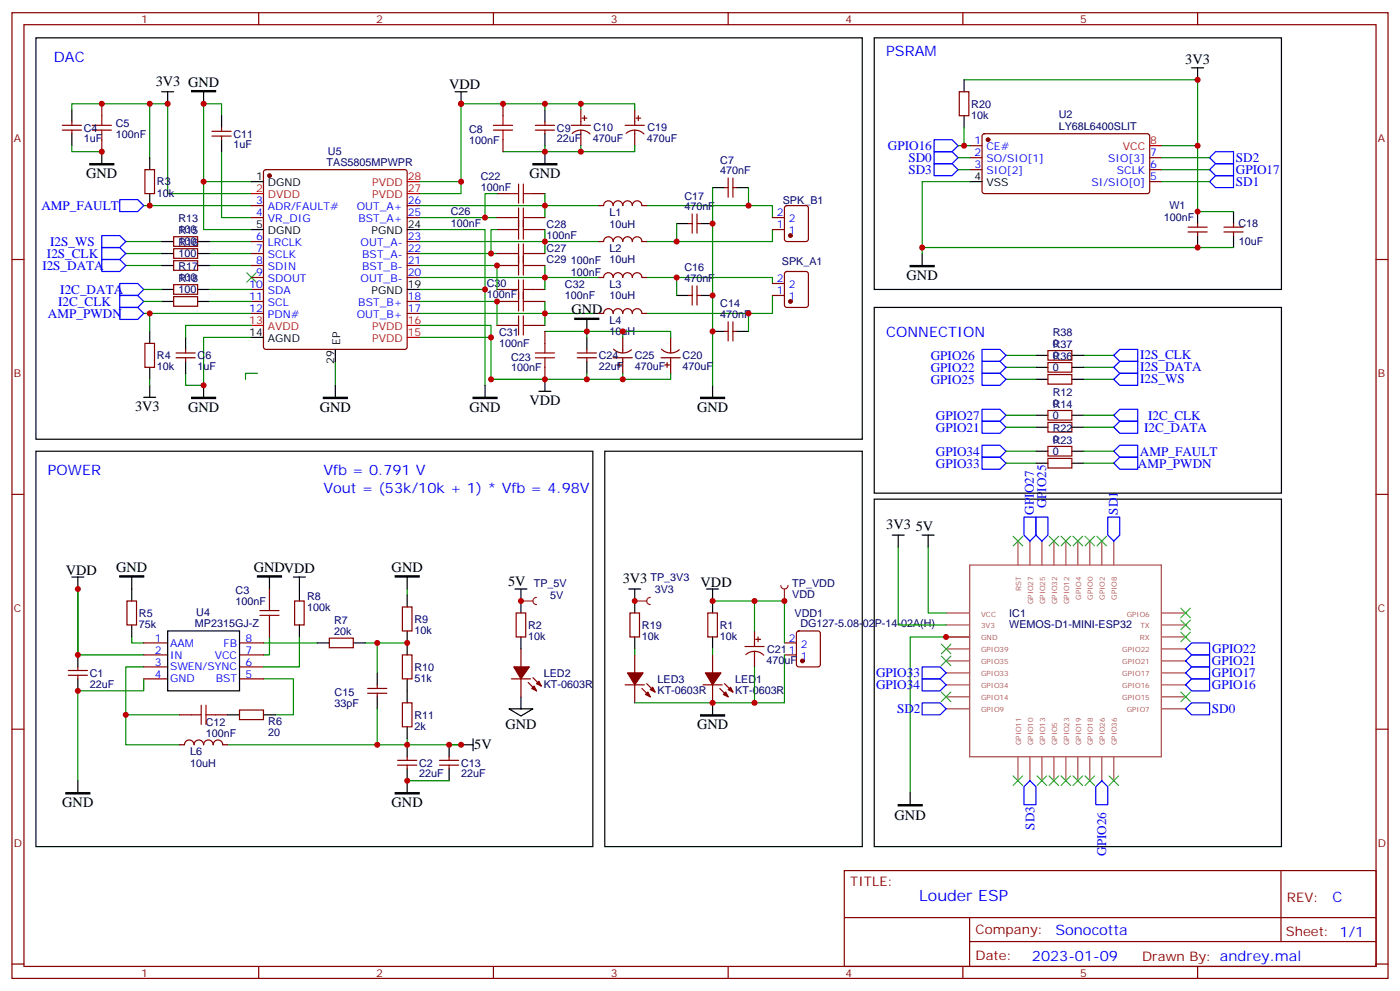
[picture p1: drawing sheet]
<svg xmlns="http://www.w3.org/2000/svg" width="412mm" height="292mm" viewBox="0 0 412 292" stroke-linecap="round" stroke-linejoin="round" font-family="sans-serif">
<g fill="none" stroke="#870000" stroke-width=".35">
<path d="M3.5 3.7h405.4v284.4h-405.4zM7.1 7.3h398.2v277.3h-398.2zM76.2 3.7v3.6M145.3 3.7v3.6M214.5 3.7v3.6M283.6 3.7v3.6M352.8 3.7v3.6M18.3 36.9h5.7M18.3 38.3h5.7M21.2 35.8v1.1M21.2 38.3v1.1M30 30.6v3.5"/>
<path d="M62.4 38.7h5.7M65.3 37.6v1.1M148.2 30.6v3.5M157.7 36.9h5.6M157.7 38.3h5.6M160.5 35.8v1.1M160.5 38.3v1.1M168.3 36.9h5.6M168.6 39.3a3.8 3.8 0 0 1 5.2 .1M171.1 32.3v4.6M171.1 38.3v4.6M171.4 34.8h1.5"/>
<path d="M172.2 34.1v1.4M30 41.1v3.6M42.7 50h2.8v7h-2.8zM62.4 40.1h5.7M65.3 40.1v1M77.8 50.2l.5-.2h40.9l.5 .2 .2 .5v51.5l-.2 .5-.5 .2h-40.9l-.5-.3-.2-.4v-51.5zM148.2 41.1v3.6M213.4 55.2h1.1M214.5 52.4v5.7M215.9 52.4v5.7M215.9 55.2h1.1M3.5 76.4h3.6"/>
<path d="M51.2 69.7h7v2.8h-7zM51.2 73.2h7v2.9h-7zM51.2 76.8h7v2.8h-7zM74.1 60.5h3.5M74.1 64.1h3.5M74.1 71.1h3.5M74.1 74.6h3.5M74.1 78.2h3.5M119.9 60.5h3.6M119.9 64.1h3.6M119.9 71.1h3.6M119.9 74.6h3.6"/>
<path d="M119.9 78.2h3.6M176.4 60.5h1.4a1.41 1.41 0 0 1 1.4-1.4 1.41 1.41 0 0 1 1.4 1.4 1.41 1.41 0 0 1 1.4-1.4 1.41 1.41 0 0 1 1.4 1.4 1.41 1.41 0 0 1 1.5-1.4 1.41 1.41 0 0 1 1.4 1.4 1.41 1.41 0 0 1 1.4-1.4 1.41 1.41 0 0 1 1.4 1.4h1.4M176.4 71.1h1.4a1.41 1.41 0 0 1 1.4-1.4 1.41 1.41 0 0 1 1.4 1.4 1.41 1.41 0 0 1 1.4-1.4 1.41 1.41 0 0 1 1.4 1.4 1.41 1.41 0 0 1 1.5-1.4 1.41 1.41 0 0 1 1.4 1.4 1.41 1.41 0 0 1 1.4-1.4 1.41 1.41 0 0 1 1.4 1.4h1.4M202.8 65.8h1.1M203.9 63v5.7M205.3 63v5.7M205.3 65.8h1.1M227.5 64.1h3.6M227.5 67.6h3.6M231.3 60.7l.5-.2h5.6l.7 .5v9.4l-.4 .7h-5.9l-.7-.4v-9.5zM405.3 76.4h3.6M51.2 83.8h7v2.8h-7z"/>
<path d="M51.2 87.3h7v2.9h-7zM74.1 81.7h3.5M74.1 85.2h3.5M74.1 88.8h3.5M74.1 92.3h3.5M119.9 81.7h3.6M119.9 88.8h3.6M119.9 92.3h3.6M160.5 97.6v3.5M176.4 81.7h1.4a1.41 1.41 0 0 1 1.4-1.4 1.41 1.41 0 0 1 1.4 1.4M176.4 92.3h1.4a1.41 1.41 0 0 1 1.4-1.4 1.41 1.41 0 0 1 1.4 1.4 1.41 1.41 0 0 1 1.4-1.4 1.41 1.41 0 0 1 1.4 1.4 1.41 1.41 0 0 1 1.5-1.4 1.41 1.41 0 0 1 1.4 1.4 1.41 1.41 0 0 1 1.4-1.4 1.41 1.41 0 0 1 1.4 1.4h1.4M180.6 81.7a1.41 1.41 0 0 1 1.4-1.4 1.41 1.41 0 0 1 1.4 1.4"/>
<path d="M183.4 81.7a1.41 1.41 0 0 1 1.5-1.4 1.41 1.41 0 0 1 1.4 1.4M183.4 99.3v4.6M186.3 81.7a1.41 1.41 0 0 1 1.4-1.4 1.41 1.41 0 0 1 1.4 1.4M189.1 81.7h1.4M202.8 87h1.1M203.9 84.2v5.6M205.3 87h1.1M205.3 84.2v5.6M213.4 97.6h1.1M214.5 94.8v5.6M215.9 94.8v5.6M215.9 97.6h1.1"/>
<path d="M227.5 87h3.6M227.5 83.5h3.6M231.3 80.1l.5-.2h5.6l.7 .5v9.4l-.4 .7h-5.9l-.7-.4v-9.5zM42.7 101.1h2.8v7.1h-2.8zM51.9 105.3h5.6M51.9 103.9h5.6M54.7 102.9v1M54.7 105.3v1.1M160.5 108.2v3.5M170 105.3h5.7M170 103.9h5.7M172.9 102.9v1"/>
<path d="M172.9 105.3v1.1M180.6 105.3h5.7M180.7 102.8a3.8 3.8 0 0 0 5.3 .2M181.7 107.5h1.4M182.4 106.8v1.4M183.4 105.3v4.6M308.7 110.3h7v2.8h-7zM308.7 106.8h7v2.8h-7zM308.7 103.2h7v2.8h-7zM308.7 120.9h7v2.8h-7zM308.7 124.4h7v2.8h-7zM308.7 131.4h7v2.9h-7z"/>
<path d="M308.7 135h7v2.8h-7zM3.5 145.6h3.6M405.3 145.6h3.6M37.4 177h2.8v7h-2.8zM79.4 173.4v3.6M86.8 177h2.8v7h-2.8zM118.5 178.7h2.9v7.1h-2.9zM20.1 198.8h5.7M20.1 197.4h5.7M22.9 196.4v1M22.9 198.8v1.1M42.3 192.8h7.1"/>
<path d="M42.3 189.3h7.1M42.3 196.4h7.1M42.3 199.9h7.1M70.6 192.8h7M70.6 189.3h7M70.6 196.4h7M70.6 199.9h7M79.4 184v3.5M97 187.9h7.1v2.8h-7.1zM118.5 192.8h2.9v7.1h-2.9zM150.6 199.9h5.7M152 180.5h2.9v7h-2.9z"/>
<path d="M153.5 191.1v5.3M153.5 199.9v5.3M157 199.5l2.5 2.5M185.6 180.5h2.8v7h-2.8zM187 192.8v5.3M208.5 180.5h2.8v7h-2.8zM209.9 192.8v5.3M231.1 192.8h3.5M231.1 189.3h3.5M234.8 186l.5-.2h5.6l.7 .4 .1 9.5-.5 .6-5.9 .1-.6-.5-.1-9.4zM3.5 214.7h3.6M52.9 219.3h1.4a1.41 1.41 0 0 1 1.4-1.4 1.41 1.41 0 0 1 1.4 1.4 1.41 1.41 0 0 1 1.5-1.4 1.41 1.41 0 0 1 1.4 1.4 1.41 1.41 0 0 1 1.4-1.4 1.41 1.41 0 0 1 1.4 1.4 1.41 1.41 0 0 1 1.4-1.4 1.41 1.41 0 0 1 1.4 1.4h1.4"/>
<path d="M52.9 210.5h3.5M63.5 210.5h3.5M70.6 209.1h7v2.8h-7zM108.3 204.1h5.6M108.3 202.7h5.6M111.1 201.6v1.1M111.1 204.1v1.1M118.5 206.9h2.9v7.1h-2.9zM155.6 200.9l2.4 2.5M184.1 201.6h5.7M187 201.6v5.3M189.1 202.7l2.5 2.5"/>
<path d="M190.5 201.3l2.5 2.5M207.1 201.6h5.6M209.9 201.6v5.3M212 202.7l2.5 2.5M213.4 201.3l2.5 2.5M405.3 214.7h3.6M117.1 225.3h5.7M117.1 223.9h5.7M119.9 222.8v1.1M119.9 225.3v1M129.5 225.3h5.6M129.5 223.9h5.6"/>
<path d="M132.3 222.8v1.1M132.3 225.3v1M248.7 256.3h156.6v28.3h-156.6zM377.3 256.4v20.8M248.7 270.2h156.5M285.6 277.2h119.6M285.6 270.2v14.1M3.5 283.8h3.6M76.2 284.6v3.5M145.3 284.6v3.5M214.5 284.6v3.5M283.6 284.6v3.5"/>
<path d="M352.8 284.6v3.5M405.3 283.8h3.6"/>
</g>
<g fill="none" stroke="#a64a4a" stroke-width=".35">
<path d="M299.9 159.3v7M303.4 159.3v7M306.9 159.3v7M310.4 159.3v7M314 159.3v7M317.5 159.3v7M321 159.3v7M324.6 159.3v7M328.1 159.3v7M285.6 166.4h56.5v56.4h-56.5zM278.7 180.5h6.9M278.7 184h6.9"/>
<path d="M278.7 187.5h6.9M278.7 191.1h6.9M278.7 194.6h6.9M278.7 198.1h6.9M342.3 180.5h6.9M342.3 184h6.9M342.3 187.5h6.9M342.3 191.1h6.9M342.3 194.6h6.9M342.3 198.1h6.9M278.7 201.6h6.9M278.7 205.2h6.9"/>
<path d="M278.7 208.7h6.9M342.3 201.6h6.9M342.3 205.2h6.9M342.3 208.7h6.9M299.9 222.9v7M303.4 222.9v7M306.9 222.9v7M310.4 222.9v7M314 222.9v7M317.5 222.9v7M321 222.9v7M324.6 222.9v7"/>
<path d="M328.1 222.9v7"/>
</g>
<g fill="none" stroke="#3c3" stroke-width=".35">
<path d="M72.7 80.3l2.8 2.8M75.5 80.3l-2.8 2.8M298.4 157.9l2.9 2.8M301.3 157.9l-2.9 2.8M309 157.9l2.9 2.8M311.9 157.9l-2.9 2.8M312.6 157.9l2.8 2.8M315.4 157.9l-2.8 2.8M316.1 157.9l2.8 2.8M318.9 157.9l-2.8 2.8M319.6 157.9l2.8 2.8M322.4 157.9l-2.8 2.8"/>
<path d="M323.1 157.9l2.9 2.8M326 157.9l-2.9 2.8M347.8 179.1l2.9 2.8M350.7 179.1l-2.9 2.8M277.3 193.2l2.8 2.8M277.3 189.7l2.8 2.8M280.1 193.2l-2.8 2.8M280.1 189.7l-2.8 2.8M347.8 186.1l2.9 2.8M347.8 182.6l2.9 2.8M350.7 186.1l-2.9 2.8M350.7 182.6l-2.9 2.8"/>
<path d="M277.3 203.8l2.8 2.8M280.1 203.8l-2.8 2.8M347.8 203.8l2.9 2.8M350.7 203.8l-2.9 2.8M298.4 228.5l2.9 2.8M301.3 228.5l-2.9 2.8M305.5 228.5l2.8 2.8M308.3 228.5l-2.8 2.8M309 228.5l2.9 2.8M311.9 228.5l-2.9 2.8M312.6 228.5l2.8 2.8M315.4 228.5l-2.8 2.8"/>
<path d="M316.1 228.5l2.8 2.8M318.9 228.5l-2.8 2.8M319.6 228.5l2.8 2.8M322.4 228.5l-2.8 2.8M326.7 228.5l2.8 2.8M329.5 228.5l-2.8 2.8"/>
</g>
<g fill="none" stroke="#00f" stroke-width=".35">
<path d="M35.3 58.8h5.3l1.7 1.7-1.7 1.8h-5.3zM30 76.4h5.3l1.7 1.8-1.7 1.7h-5.3zM30 72.9h5.3l1.7 1.7-1.7 1.8h-5.3zM30 69.4h5.3l1.7 1.7-1.7 1.8h-5.3zM35.3 90.5h5.3l1.7 1.8-1.7 1.8h-5.3zM35.3 87h5.3l1.7 1.8-1.7 1.7h-5.3zM35.3 83.5h5.3l1.7 1.7-1.7 1.8h-5.3zM289.3 109.9h5.3l1.7 1.8-1.7 1.8h-5.3zM289.3 106.4h5.3l1.7 1.8-1.7 1.7h-5.3zM289.3 102.9h5.3l1.7 1.7-1.7 1.8h-5.3zM328.1 111.7l1.7-1.8h5.3v3.6h-5.3zM328.1 104.6l1.7-1.7h5.3v3.5h-5.3z"/>
<path d="M329.8 106.4h5.3v3.5h-5.3l-1.7-1.7zM289.3 120.5h5.3l1.7 1.8-1.7 1.7h-5.3zM289.3 124h5.3l1.7 1.8-1.7 1.8h-5.3zM289.3 131.1h5.3l1.7 1.8-1.7 1.7h-5.3zM289.3 134.6h5.3l1.7 1.8-1.7 1.7h-5.3zM328.1 136.4l1.7-1.8h5.3v3.5h-5.3zM329.8 124h5.3v3.6h-5.3l-1.7-1.8zM329.8 120.5h5.3v3.5h-5.3l-1.7-1.7zM329.8 131.1h5.3v3.5h-5.3l-1.7-1.7zM301.6 152.3h3.6v5.3l-1.8 1.7-1.8-1.7zM305.2 152.3h3.5v5.3l-1.8 1.7-1.7-1.7zM271.6 199.9h5.3l1.8 1.7-1.8 1.8h-5.3z"/>
<path d="M271.6 196.4h5.3l1.8 1.7-1.8 1.8h-5.3zM349.2 191.1l1.8-1.8h5.3v3.5h-5.3zM349.2 194.6l1.8-1.8h5.3v3.6h-5.3zM322.8 231.6l1.8-1.7 1.7 1.7v5.3h-3.5z"/>
</g>
<g fill="none" stroke="#008700" stroke-width=".35">
<path d="M44.1 30.6h-22.9v1.7M65.3 34.1v-3.5h-5.3v22.9h14.1M160.5 30.6v1.7M171.1 32.3v-1.7h-35.3v26.4h-12.3M21.2 42.9v1.8h8.8M44.1 46.4v-15.8h5.3v26.4h24.7M60 53.5v14.1h14.1M65.3 44.7v19.4h8.8M123.5 53.5h12.3M160.5 42.9v1.8M171.1 42.9v1.8h-22.9M209.9 55.2v58.3"/>
<path d="M220.5 55.2v5.3M37 78.2h10.6M37 74.6h10.6M37 71.1h10.6M42.3 60.5h31.8M61.7 78.2h12.4M61.7 74.6h12.4M61.7 71.1h12.4M123.5 74.6h22.9M123.5 67.6h19.4v17.6M123.5 78.2h22.9M123.5 71.1h52.9"/>
<path d="M123.5 64.1h22.9M123.5 60.5h52.9M160.5 60.5v3.6M160.5 71.1v3.5M160.5 78.2v3.5M190.5 60.5h37v3.6M199.3 65.8v5.3M227.5 67.6v3.5h-37M42.3 92.3h31.8M42.3 85.2h5.3M42.3 88.8h5.3M44.1 92.3v5.3"/>
<path d="M61.7 85.2h12.4M61.7 88.8h12.4M74.1 99.3h-14.1v14.2h-5.3v-3.6M74.1 95.8h-19.4v3.5M123.5 88.8h22.9v7M123.5 99.3h21.1v12.4h15.9M123.5 85.2h19.4v28.3M123.5 95.8h21.1v3.5M123.5 92.3h52.9M123.5 81.7h52.9M160.5 97.6h22.9v1.7M160.5 88.8v3.5"/>
<path d="M172.9 97.6v1.7M190.5 81.7h37v1.8M199.3 81.7v5.3M220.5 92.3v5.3M227.5 87v5.3h-37M44.1 111.7v1.8M75.8 109.9h-3.5v1.8M98.8 106.4v7.1M172.9 109.9v1.8M183.4 109.9v1.8h-38.8M296.3 111.7h8.9M296.3 108.2h8.9"/>
<path d="M296.3 104.6h8.9M319.3 111.7h8.8M319.3 108.2h8.8M319.3 104.6h8.8M296.3 122.3h8.9M296.3 125.8h8.9M296.3 132.9h8.9M296.3 136.4h8.9M319.3 122.3h8.8M319.3 125.8h8.8M319.3 132.9h8.8M319.3 136.4h8.8"/>
<path d="M119.9 173.4v1.8M209.9 177h21.2v12.3M264.6 161.1v22.9h14.1M273.4 161.1v19.4h5.3M22.9 192.8v-19.4v19.4h19.4M38.8 187.5v1.8h3.5M42.3 199.9v3.5h-19.4v26.5M42.3 196.4h-5.3v22.9h15.9M77.6 199.9h8.8v10.6h-5.3M77.6 189.3h15.9M79.4 187.5v5.3h-1.8M88.2 187.5v8.9h-10.6"/>
<path d="M107.6 189.3h12.3M111.1 189.3v8.8M187 191.1v1.7M209.9 191.1v1.7M231.1 192.8v14.1h-44.1M278.7 187.5h-10.6v45.9M37 210.5h15.9M111.1 208.7v10.6M119.9 217.5v1.8h-52.9M119.9 219.3h15.9M119.9 229.9h12.4"/>
</g>
<g fill="none" stroke="#000" stroke-width=".35">
<path d="M10.6 11.1h243.4v118.2h-243.4zM21.2 32.3v3.5M21.2 39.4v3.5M47.6 27h3.6M49.4 27v3.6M60 27v3.6M65.3 34.1v3.5M134.1 27h3.5M135.8 27v3.6M160.5 32.3v3.5M160.5 39.4v3.5M30 44.7v3.5"/>
<path d="M44.1 46.4v3.6M44.1 57v3.5M65.3 41.1v3.6M74.1 53.5h3.5M160.5 44.7v3.5M209.9 55.2h3.5M217 55.2h3.5M47.6 71.1h3.6M47.6 74.6h3.6M47.6 78.2h3.6M58.2 71.1h3.5M58.2 74.6h3.5"/>
<path d="M58.2 78.2h3.5M74.1 67.6h3.5M119.9 67.6h3.6M199.3 65.8h3.5M206.4 65.8h3.5M44.1 97.6v3.5M47.6 85.2h3.6M47.6 88.8h3.6M54.7 99.3v3.6M58.2 85.2h3.5M58.2 88.8h3.5M74.1 99.3h3.5"/>
<path d="M119.9 85.2h3.6M172.9 94.1v3.5M172.9 99.3v3.6M199.3 87h3.5M206.4 87h3.5M209.9 97.6h3.5M217 97.6h3.5M257.5 90.5h120v54.7h-120zM42.3 117h3.6M44.1 108.2v3.5M44.1 113.5v3.5M54.7 106.4v3.5"/>
<path d="M60 113.5v3.5M98.8 102.9v3.5M98.8 113.5v3.5M142.9 113.5v3.5M158.7 115.2h3.6M160.5 111.7v3.5M172.9 106.4v3.5M209.9 113.5v3.5M305.2 111.7h3.5M305.2 108.2h3.5M305.2 104.6h3.5M315.7 111.7h3.6"/>
<path d="M315.7 108.2h3.6M315.7 104.6h3.6M10.6 132.9h164v116.4h-164zM178.2 132.9h75.8v116.4h-75.8zM305.2 122.3h3.5M305.2 125.8h3.5M305.2 132.9h3.5M305.2 136.4h3.5M315.7 122.3h3.6M315.7 125.8h3.6M315.7 132.9h3.6M315.7 136.4h3.6"/>
<path d="M257.5 147h120v102.3h-120zM262.8 157.6h3.5M264.6 157.6v3.5M271.6 157.6h3.6M273.4 157.6v3.5M21.2 169.9h3.5M22.9 169.9v3.5M38.8 169.9v7.1M79.4 169.9v3.5M86.4 169.9h3.6M88.2 169.9v7.1M119.9 169.9v3.5"/>
<path d="M119.9 175.2v3.5M151.7 173.4h3.5M153.5 173.4v7.1M185.2 173.4h3.5M187 173.4v7.1M208.1 173.4h3.6M209.9 173.4v7.1M22.9 192.8v3.6M22.9 199.9v3.5M38.8 184v3.5M49.4 185.8h21.2v17.6h-21.2zM88.2 184v3.5"/>
<path d="M93.5 189.3h3.5M104.1 189.3h3.5M111.1 198.1v3.5M119.9 185.8v7M119.9 199.9v7M153.5 187.5v3.6M187 187.5v3.6M209.9 187.5v3.6M67 210.5h3.6M77.6 210.5h3.5M111.1 205.2v3.5M119.9 214v3.5"/>
<path d="M119.9 219.3v3.5M132.3 219.3v3.5M135.8 219.3h3.5M139.3 217.5v3.6M149.9 208.7h7.1l-3.5 2.1zM153.5 205.2v3.5M209.9 206.9v3.6M22.9 229.9v3.5M119.9 226.3v7.1M132.3 226.3v3.6M268.1 233.4v3.5"/>
</g>
<g fill="#000" stroke="#000" stroke-width=".35">
<path d="M56.4 26.7h7.1v.3h-7.1zM26.5 48.2h7v.3h-7zM157 48.2h7v.3h-7zM169.3 93.7h7.1v.4h-7.1zM56.4 117h7.1v.3h-7.1zM95.2 117h7.1v.3h-7.1zM139.3 117h7.1v.3h-7.1zM206.4 117h7v.3h-7zM35.3 169.5h7v.4h-7zM75.8 169.5h7.1v.4h-7.1zM116.4 169.5h7.1v.4h-7.1zM206.4 210.5h7v.3h-7z"/>
<path d="M19.4 233.4h7.1v.4h-7.1zM116.4 233.4h7.1v.4h-7.1zM264.6 236.9h7v.4h-7z"/>
</g>
<g fill="#870000" stroke="#870000" stroke-width=".35">
<path d="M213.1 204.5l.7-.7 .7 1.4z"/>
<path d="M215.2 202.4l.7 1.4-1.4-.7z"/>
<path d="M207.8 198.1h4.6l-2.5 3.5z"/>
<path d="M156.6 202.7l.7-.7 .7 1.4z"/>
<path d="M158 201.3l.7-.7 .8 1.4z"/>
<path d="M151.3 196.4h4.6l-2.4 3.5z"/>
<path d="M190.1 204.5l.8-.7 .7 1.4z"/>
<path d="M191.6 203.1l.7-.7 .7 1.4z"/>
<path d="M184.9 198.1h4.5l-2.4 3.5z"/>
<circle cx="79.4" cy="51.7" r=".53"/>
<circle cx="236.4" cy="194.6" r=".53"/>
<circle cx="232.8" cy="88.8" r=".53"/>
<circle cx="232.8" cy="69.4" r=".53"/>
</g>
<path d="M74.1 57h3.5M119.9 57h3.6M119.9 53.5h3.6M74.1 95.8h3.5M119.9 95.8h3.6M119.9 99.3h3.6" fill="none" stroke="#f00" stroke-width=".35"/>
<g fill="none" stroke="#a10000" stroke-width=".35">
<path d="M27.2 38.3h5.6M27.2 36.9h5.6M30 34.1v2.8M30 38.3v2.8M145.3 38.3h5.7M145.3 36.9h5.7M148.2 34.1v2.8M148.2 38.3v2.8M157.7 105.3h5.6M157.7 103.9h5.6M160.5 101.1v2.8M160.5 105.3v2.9"/>
<path d="M76.6 179.8h5.6M79.4 177v2.8M76.6 181.2h5.6M79.4 181.2v2.8M56.4 210.5h2.9M59.3 207.6v5.7M60.7 207.6v5.7M60.7 210.5h2.8"/>
</g>
<path d="M230 172.4a1.06 1.06 0 0 0 1.1 1 1.06 1.06 0 0 0 1-1M231.1 173.4v3.6" fill="none" stroke="#8c2424" stroke-width=".35"/>
<circle cx="231.1" cy="177" r=".18" fill="#8c2424"/>
<path d="M187 177h3.5M191.6 175.9a1.06 1.06 0 0 0-1.1 1.1 1.06 1.06 0 0 0 1.1 1" fill="none" stroke="#8c2424" stroke-width=".35"/>
<circle cx="187" cy="177" r=".18" fill="#8c2424"/>
<path d="M153.5 177h3.5M158 175.9a1.06 1.06 0 0 0-1 1.1 1.06 1.06 0 0 0 1 1" fill="none" stroke="#8c2424" stroke-width=".35"/>
<circle cx="153.5" cy="177" r=".18" fill="#8c2424"/>
<path d="M257.5 11.1h120v74.1h-120zM351 20h3.5M352.8 20v3.5M284 23.5v3.5M284 34.1v3.5M285.8 53.5h3.5M271.6 74.6v3.6M352.8 62.3v3.5M352.8 69.4v3.5M363.4 62.3v3.5M363.4 69.4v3.5" fill="none" stroke="#000" stroke-width=".35"/>
<g fill="none" stroke="#870000" stroke-width=".35">
<path d="M184.1 36.9h5.7M184.4 39.3a3.8 3.8 0 0 1 5.3 .1M187 32.3v4.6M187 38.3v4.6M187.3 34.8h1.4M188 34.1v1.4M282.6 27h2.8v7.1h-2.8zM289.5 39.6l.5-.2h48.2l.5 .7-.1 16.5-.6 .4-48.3-.1-.4-.6v-16.2zM146.4 57h3.5M157 57h3.5M285.8 42.9h3.5M285.8 46.4h3.5"/>
<path d="M285.8 50h3.5M338.7 46.4h3.5M338.7 50h3.5M338.7 53.5h3.5M146.4 64.1h3.5M146.4 74.6h3.5M146.4 67.6h3.5M146.4 78.2h3.5M157 64.1h3.5M157 74.6h3.5M157 67.6h3.5M157 78.2h3.5"/>
<path d="M350 68.3h5.6M350 66.9h5.6M352.8 65.8v1.1M352.8 68.3v1.1M360.5 68.3h5.7M360.5 66.9h5.7M363.4 65.8v1.1M363.4 68.3v1.1M146.4 88.8h3.5M146.4 95.8h3.5M146.4 85.2h3.5M157 88.8h3.5"/>
<path d="M157 95.8h3.5M157 85.2h3.5M197.6 99.3v4.6M194.7 105.3h5.7M194.9 102.8a3.8 3.8 0 0 0 5.2 .2M195.8 107.5h1.4M196.5 106.8v1.4M197.6 105.3v4.6M219.4 190.4h5.7M219.7 192.7a3.8 3.8 0 0 1 5.3 .2M222.2 185.8v4.6M222.2 191.8v4.6"/>
<path d="M222.6 188.2h1.4M223.3 187.5v1.4"/>
</g>
<circle cx="291" cy="41.1" r=".53" fill="#870000" stroke="#870000" stroke-width=".35"/>
<path d="M338.7 42.9h3.5" fill="none" stroke="#f00" stroke-width=".35"/>
<g fill="none" stroke="#008700" stroke-width=".35">
<path d="M171.1 30.6h15.9v1.7M284 23.5h68.8v19.4h-10.6M284 37.6v5.3M146.4 57h-3.5v7.1M160.5 57v3.5M187 42.9v1.8h-15.9M282.2 50h3.6M282.2 46.4h3.6M282.2 42.9h3.6M285.8 53.5h-14.2v21.1M342.2 50h14.1M342.2 46.4h14.1"/>
<path d="M342.2 53.5h14.1M352.8 42.9v19.4h10.6M146.4 67.6h-1.8v7M146.4 78.2v7M160.5 67.6v3.5M271.6 72.9h91.8M160.5 81.7v3.5M160.5 92.3v3.5M183.4 97.6h14.2v1.7M197.6 109.9v1.8h-14.2M222.2 177v8.8M222.2 196.4v10.5"/>
</g>
<path d="M268.1 78.2h7.1v.3h-7.1z" fill="#000" stroke="#000" stroke-width=".35"/>
<path d="M275.2 41.1h5.3l1.7 1.8-1.7 1.8h-5.3zM275.2 44.7h5.3l1.7 1.7-1.7 1.8h-5.3zM275.2 48.2h5.3l1.7 1.8-1.7 1.7h-5.3zM356.3 46.4l1.8-1.7h5.3v3.5h-5.3zM356.3 53.5l1.8-1.8h5.3v3.5h-5.3zM358.1 48.2h5.3v3.5h-5.3l-1.8-1.7zM326.3 152.3h3.5v5.3l-1.7 1.7-1.8-1.7zM349.2 198.1l1.8-1.7h5.3v3.5h-5.3zM271.6 206.9h5.3l1.8 1.8-1.8 1.8h-5.3zM349.2 208.7l1.8-1.8h5.3v3.6h-5.3zM349.2 201.6l1.8-1.7h5.3v3.5h-5.3zM303.4 229.9l1.8 1.7v5.3h-3.6v-5.3z" fill="none" stroke="#00f" stroke-width=".35"/>
<g fill="none" stroke="#a10000" stroke-width=".35">
<path d="M149.9 57h2.9M152.8 54.2v5.6M154.2 57h2.8M154.2 54.2v5.6M149.9 64.1h2.9M149.9 74.6h2.9M149.9 67.6h2.9M149.9 78.2h2.9M152.8 61.2v9.2M152.8 71.8v9.2M154.2 61.2v9.2M154.2 71.8v9.2"/>
<path d="M154.2 64.1h2.8M154.2 74.6h2.8M154.2 67.6h2.8M154.2 78.2h2.8M149.9 88.8h2.9M149.9 95.8h2.9M149.9 85.2h2.9M152.8 82.4v9.2M152.8 93v5.6M154.2 82.4v9.2M154.2 93v5.6M154.2 88.8h2.8"/>
<path d="M154.2 95.8h2.8M154.2 85.2h2.8"/>
</g>
<g fill="#c00">
<circle cx="278.7" cy="187.5" r=".88"/>
<circle cx="60" cy="30.6" r=".88"/>
<circle cx="160.5" cy="60.5" r=".88"/>
<circle cx="160.5" cy="71.1" r=".88"/>
<circle cx="160.5" cy="81.7" r=".88"/>
<circle cx="160.5" cy="92.3" r=".88"/>
<circle cx="172.9" cy="97.6" r=".88"/>
<circle cx="160.5" cy="44.7" r=".88"/>
<circle cx="135.8" cy="30.6" r=".88"/>
<circle cx="49.4" cy="30.6" r=".88"/>
<circle cx="142.9" cy="85.2" r=".88"/>
<circle cx="135.8" cy="53.5" r=".88"/>
<circle cx="60" cy="53.5" r=".88"/>
<circle cx="37" cy="210.5" r=".88"/>
<circle cx="22.9" cy="173.4" r=".88"/>
<circle cx="209.9" cy="206.9" r=".88"/>
<circle cx="209.9" cy="177" r=".88"/>
<circle cx="44.1" cy="60.5" r=".88"/>
<circle cx="22.9" cy="192.8" r=".88"/>
<circle cx="22.9" cy="203.4" r=".88"/>
<circle cx="119.9" cy="219.3" r=".88"/>
<circle cx="119.9" cy="229.9" r=".88"/>
<circle cx="132.3" cy="219.3" r=".88"/>
<circle cx="119.9" cy="189.3" r=".88"/>
<circle cx="135.8" cy="219.3" r=".88"/>
<circle cx="111.1" cy="219.3" r=".88"/>
<circle cx="111.1" cy="189.3" r=".88"/>
<circle cx="148.2" cy="30.6" r=".88"/>
<circle cx="160.5" cy="30.6" r=".88"/>
<circle cx="160.5" cy="111.7" r=".88"/>
<circle cx="172.9" cy="111.7" r=".88"/>
<circle cx="60" cy="113.5" r=".88"/>
<circle cx="44.1" cy="92.3" r=".88"/>
<circle cx="220.5" cy="92.3" r=".88"/>
<circle cx="199.3" cy="81.7" r=".88"/>
<circle cx="199.3" cy="71.1" r=".88"/>
<circle cx="220.5" cy="60.5" r=".88"/>
<circle cx="209.9" cy="87" r=".88"/>
<circle cx="209.9" cy="65.8" r=".88"/>
<circle cx="209.9" cy="97.6" r=".88"/>
<circle cx="30" cy="44.7" r=".88"/>
<circle cx="44.1" cy="30.6" r=".88"/>
<circle cx="30" cy="30.6" r=".88"/>
<circle cx="231.1" cy="177" r=".88"/>
<circle cx="187" cy="177" r=".88"/>
<circle cx="153.5" cy="177" r=".88"/>
<circle cx="271.6" cy="72.9" r=".88"/>
<circle cx="352.8" cy="72.9" r=".88"/>
<circle cx="352.8" cy="42.9" r=".88"/>
<circle cx="352.8" cy="62.3" r=".88"/>
<circle cx="284" cy="42.9" r=".88"/>
<circle cx="352.8" cy="23.5" r=".88"/>
<circle cx="183.4" cy="97.6" r=".88"/>
<circle cx="183.4" cy="111.7" r=".88"/>
<circle cx="171.1" cy="30.6" r=".88"/>
<circle cx="171.1" cy="44.7" r=".88"/>
<circle cx="222.3" cy="177" r=".88"/>
<circle cx="222.3" cy="206.9" r=".88"/>
<circle cx="142.9" cy="64.1" r=".88"/>
<circle cx="144.6" cy="74.6" r=".88"/>
<circle cx="144.6" cy="111.7" r=".88"/>
<circle cx="144.6" cy="99.3" r=".88"/>
<circle cx="146.4" cy="88.8" r=".88"/>
<circle cx="146.4" cy="78.2" r=".88"/>
</g>
<text font-size="4.6" fill="#00f" x="270.8" y="265.4">Louder ESP</text>
<g font-size="4.2" fill="#00f">
<text x="261.1" y="16.4">PSRAM</text>
<text x="15.9" y="18.2">DAC</text>
<text x="261.1" y="99.3">CONNECTION</text>
<text x="14.1" y="139.9">POWER</text>
<text x="95.2" y="139.9">Vfb = 0.791 V</text>
<text x="95.2" y="145.2">Vout = (53k/10k + 1) * Vfb = 4.98V</text>
<text x="392.5" y="265.6">C</text>
<text x="310.9" y="275.2">Sonocotta</text>
<text x="304" y="283">2023-01-09</text>
</g>
<g font-size="4.2">
<text x="349.1" y="18.8">3V3</text>
<text x="45.9" y="25.3">3V3 GND</text>
<text x="132.3" y="26.3">VDD</text>
<text x="25.4" y="52.4">GND</text>
<text x="155.9" y="52.4">GND</text>
<text x="267.1" y="82.5">GND</text>
<text x="168.3" y="92.5">GND</text>
<text x="156" y="119.1">VDD</text>
<text x="39.8" y="120.9">3V3</text>
<text x="55.4" y="121.2">GND</text>
<text x="94.2" y="121.2">GND</text>
<text x="138.3" y="121.2">GND</text>
<text x="205.3" y="121.2">GND</text>
<text x="261.1" y="155.8">3V3</text>
<text x="269.8" y="156.4">5V</text>
<text x="19.4" y="169.2">VDD</text>
<text x="34.2" y="168.5">GND</text>
<text x="74.8" y="168.5">GNDVDD</text>
<text x="115.4" y="168.5">GND</text>
<text x="149.7" y="172.4">5V</text>
<text x="183.4" y="171.7">3V3</text>
<text x="206.4" y="172.7">VDD</text>
<text x="148.9" y="214.8">GND</text>
<text x="205.3" y="214.7">GND</text>
<text x="139.7" y="220.7">5V</text>
<text x="18.3" y="237.6">GND</text>
<text x="115.4" y="237.6">GND</text>
<text x="263.5" y="241.4">GND</text>
</g>
<g font-size="3.9" fill="#00f">
<text x="261.6" y="44.3">GPIO16</text>
<text x="267.6" y="47.8">SD0</text>
<text x="364.1" y="47.6">SD2</text>
<text x="267.6" y="51.3">SD3</text>
<text x="364.1" y="51.2">GPIO17</text>
<text x="364.1" y="54.7">SD1</text>
<text x="12.2" y="61.8">AMP_FAULT</text>
<text x="13.8" y="75.9">I2S_CLK</text>
<text x="14.8" y="72.4">I2S_WS</text>
<text x="12.5" y="79.4">I2S_DATA</text>
<text x="17.2" y="90">I2C_CLK</text>
<text x="17.8" y="86.4">I2C_DATA</text>
<text x="14.1" y="93.5">AMP_PWDN</text>
<text x="274.2" y="105.9">GPIO26</text>
<text x="335.8" y="105.8">I2S_CLK</text>
<text x="274.2" y="112.9">GPIO25</text>
<text x="274.2" y="109.4">GPIO22</text>
<text x="335.8" y="112.9">I2S_WS</text>
<text x="335.8" y="109.4">I2S_DATA</text>
<text x="275.7" y="123.5">GPIO27</text>
<text x="338.2" y="123.5">I2C_CLK</text>
<text x="275.7" y="127.2">GPIO21</text>
<text x="337" y="127.1">I2C_DATA</text>
<text x="275.7" y="134.1">GPIO34</text>
<text x="275.7" y="137.7">GPIO33</text>
<text x="335.2" y="137.7">AMP_PWDN</text>
<text x="335.8" y="134.1">AMP_FAULT</text>
<text x="308.2" y="149.7" transform="rotate(-90 308.2 149.7)">GPIO25</text>
<text x="304.5" y="151.6" transform="rotate(-90 304.5 151.6)">GPIO27</text>
<text x="329.3" y="151.6" transform="rotate(-90 329.3 151.6)">SD1</text>
<text x="357" y="195.8">GPIO21</text>
<text x="357.1" y="192.3">GPIO22</text>
<text x="258" y="202.9">GPIO34</text>
<text x="258" y="199.4">GPIO33</text>
<text x="357" y="199.3">GPIO17</text>
<text x="357" y="202.8">GPIO16</text>
<text x="264.2" y="210">SD2</text>
<text x="357" y="209.9">SD0</text>
<text x="304.7" y="244.3" transform="rotate(-90 304.7 244.3)">SD3</text>
<text x="325.8" y="252" transform="rotate(-90 325.8 252)">GPIO26</text>
</g>
<g font-size="3.9" fill="#800">
<text x="250.5" y="260.9">TITLE:</text>
<text x="379.1" y="265.6">REV:</text>
<text x="287.4" y="275.1">Company:</text>
<text x="378.7" y="275.7">Sheet: 1/1</text>
<text x="287.4" y="282.8">Date:</text>
<text x="336.4" y="282.9">Drawn By: andrey.mal</text>
</g>
<g font-size="3.2" fill="#800">
<text x="41.6" y="6.7">1</text>
<text x="110.8" y="6.7">2</text>
<text x="179.9" y="6.7">3</text>
<text x="249.1" y="6.7">4</text>
<text x="318.2" y="6.7">5</text>
<text x="4.1" y="41.8">A</text>
<text x="405.9" y="41.8">A</text>
<text x="4.1" y="111">B</text>
<text x="405.9" y="111">B</text>
<text x="4.1" y="180.1">C</text>
<text x="405.9" y="180.1">C</text>
<text x="4.1" y="249.3">D</text>
<text x="405.9" y="249.3">D</text>
<text x="41.6" y="287.5">1</text>
<text x="110.8" y="287.5">2</text>
<text x="179.9" y="287.5">3</text>
<text x="249.1" y="287.5">4</text>
<text x="318.2" y="287.5">5</text>
</g>
<g font-size="3.2" fill="#000080">
<text x="286.1" y="35">10k</text>
<text x="286.1" y="31.7">R20</text>
<text x="311.9" y="34.9">U2</text>
<text x="24.7" y="41.9">1uF</text>
<text x="24.7" y="38.7">C4</text>
<text x="34.1" y="40.5">100nF</text>
<text x="34.1" y="37.3">C5</text>
<text x="68.8" y="40.5">C11</text>
<text x="138.2" y="39.1">C8</text>
<text x="164" y="41.9">22uF</text>
<text x="164" y="38.7">C9</text>
<text x="174.6" y="41.9">470uF</text>
<text x="174.8" y="38.7">C10</text>
<text x="190.5" y="41.9">470uF</text>
<text x="190.7" y="38.7">C19</text>
<text x="311.9" y="38.3">LY68L6400SLIT</text>
<text x="68.8" y="43.7">1uF</text>
<text x="96.6" y="45.6">U5</text>
<text x="138.2" y="42.3">100nF</text>
<text x="96.2" y="48.9">TAS5805MPWPR</text>
<text x="141.6" y="52.9">C22</text>
<text x="212.2" y="51.4">470nF</text>
<text x="212.2" y="48.2">C7</text>
<text x="46.2" y="57.9">10k</text>
<text x="46.2" y="54.6">R3</text>
<text x="141.6" y="56.1">100nF</text>
<text x="201.6" y="58.8">C17</text>
<text x="230.6" y="60">SPK_B1</text>
<text x="52.6" y="65.5">R13</text>
<text x="132.8" y="63.4">C26</text>
<text x="179.5" y="63.7">L1</text>
<text x="201.6" y="61.9">470nF</text>
<text x="342.8" y="65.2">100nF</text>
<text x="344.5" y="61.7">W1</text>
<text x="52.6" y="68.7">100</text>
<text x="52.6" y="69">R15</text>
<text x="132.8" y="66.7">100nF</text>
<text x="161" y="70.3">100nF</text>
<text x="161" y="67">C28</text>
<text x="179.5" y="67">10uH</text>
<text x="364.8" y="67">C18</text>
<text x="52.6" y="72.2">100</text>
<text x="52.6" y="75.7">100</text>
<text x="52.6" y="72.5">R16</text>
<text x="161" y="74.1">C27</text>
<text x="161" y="77.6">C29</text>
<text x="168.2" y="77.6">100nF</text>
<text x="179.5" y="77.6">10uH</text>
<text x="179.5" y="74.3">L2</text>
<text x="230.3" y="77.9">SPK_A1</text>
<text x="364.9" y="72.3">10uF</text>
<text x="52.6" y="82.8">100</text>
<text x="52.6" y="79.6">R17</text>
<text x="52.6" y="83.1">R18</text>
<text x="168.2" y="81.1">100nF</text>
<text x="201.6" y="83.1">470nF</text>
<text x="201.6" y="79.9">C16</text>
<text x="52.6" y="86.3">100</text>
<text x="143.4" y="87.9">100nF</text>
<text x="143.4" y="84.6">C30</text>
<text x="166.4" y="88.2">100nF</text>
<text x="166.4" y="84.9">C32</text>
<text x="179.5" y="88.2">10uH</text>
<text x="179.5" y="84.9">L3</text>
<text x="179.5" y="95.4">L4</text>
<text x="212.2" y="93.7">470nF</text>
<text x="212.2" y="90.5">C14</text>
<text x="147" y="99">C31</text>
<text x="179.5" y="98.7">10uH</text>
<text x="310.1" y="98.9">R38</text>
<text x="46.2" y="105.8">R4</text>
<text x="58.2" y="105.8">C6</text>
<text x="147" y="102.2">100nF</text>
<text x="150.6" y="106.1">C23</text>
<text x="176.4" y="105.8">C24</text>
<text x="187" y="105.8">C25</text>
<text x="201.1" y="105.8">C20</text>
<text x="310.1" y="106">R36</text>
<text x="310.1" y="105.7">0</text>
<text x="310.1" y="102.5">R37</text>
<text x="310.1" y="102.2">0</text>
<text x="46.2" y="109.1">10k</text>
<text x="58.2" y="109">1uF</text>
<text x="150.6" y="109.3">100nF</text>
<text x="176.4" y="109">22uF</text>
<text x="187" y="109">470uF</text>
<text x="201.1" y="109">470uF</text>
<text x="310.1" y="109.2">0</text>
<text x="310.1" y="119.8">0</text>
<text x="310.1" y="116.6">R12</text>
<text x="310.1" y="123.3">0</text>
<text x="310.1" y="120.1">R14</text>
<text x="310.1" y="130.4">0</text>
<text x="310.1" y="127.2">R22</text>
<text x="310.1" y="130.7">R23</text>
<text x="310.1" y="133.9">0</text>
<text x="157.2" y="172.8">TP_5V</text>
<text x="191.6" y="171">TP_3V3</text>
<text x="233.4" y="172.8">TP_VDD</text>
<text x="69.4" y="178.1">100nF</text>
<text x="69.4" y="174.9">C3</text>
<text x="90.4" y="179.9">100k</text>
<text x="90.4" y="176.7">R8</text>
<text x="162" y="176.4">5V</text>
<text x="192.9" y="174.6">3V3</text>
<text x="233.4" y="176.1">VDD</text>
<text x="40.9" y="184.8">75k</text>
<text x="40.9" y="181.6">R5</text>
<text x="57.4" y="184.7">MP2315GJ-Z</text>
<text x="57.8" y="181.5">U4</text>
<text x="98.4" y="183.6">R7</text>
<text x="122.1" y="183.4">R9</text>
<text x="155.6" y="185.1">R2</text>
<text x="189.1" y="185.1">R19</text>
<text x="212" y="185.1">R1</text>
<text x="234.1" y="181.7">VDD1</text>
<text x="235.8" y="184.7">DG127-5.08-02P-14-02A(H)</text>
<text x="297.3" y="184.8">WEMOS-D1-MINI-ESP32</text>
<text x="297.3" y="181.6">IC1</text>
<text x="98.4" y="186.8">20k</text>
<text x="122.1" y="186.7">10k</text>
<text x="155.6" y="188.4">10k</text>
<text x="189.1" y="188.4">10k</text>
<text x="212" y="188.4">10k</text>
<text x="122.1" y="197.5">R10</text>
<text x="225.8" y="195.4">470uF</text>
<text x="226" y="192.1">C21</text>
<text x="26.5" y="202.5">22uF</text>
<text x="26.5" y="199.3">C1</text>
<text x="122.1" y="200.7">51k</text>
<text x="160.2" y="202.6">KT-0603R</text>
<text x="160.2" y="199.3">LED2</text>
<text x="193.7" y="201.1">LED3</text>
<text x="216.6" y="201.1">LED1</text>
<text x="98.6" y="208.1">33pF</text>
<text x="98.6" y="204.9">C15</text>
<text x="193.7" y="204.3">KT-0603R</text>
<text x="216.6" y="204.3">KT-0603R</text>
<text x="60.6" y="213.7">C12</text>
<text x="79" y="213.4">R6</text>
<text x="122.1" y="214.8">2k</text>
<text x="122.1" y="211.6">R11</text>
<text x="60.6" y="216.9">100nF</text>
<text x="79" y="216.6">20</text>
<text x="56" y="225.7">10uH</text>
<text x="56" y="222.4">L6</text>
<text x="123.5" y="225.7">C2</text>
<text x="135.8" y="225.7">C13</text>
<text x="123.5" y="228.9">22uF</text>
<text x="135.8" y="228.9">22uF</text>
</g>
<g font-size="3.2" fill="#00f">
<text x="287.1" y="42.5">1</text>
<text x="287.1" y="46.1">2</text>
<text x="290.6" y="44.3">CE#</text>
<text x="290.6" y="47.8">SO/SIO[1]</text>
<text x="326.5" y="47.8">SIO[3]</text>
<text x="338.8" y="46.1">7</text>
<text x="287.1" y="49.6">3</text>
<text x="290.6" y="51.4">SIO[2]</text>
<text x="329" y="51.4">SCLK</text>
<text x="338.8" y="53.1">5</text>
<text x="338.8" y="49.6">6</text>
<text x="321.5" y="54.9">SI/SIO[0]</text>
<text x="75.4" y="60.2">3</text>
<text x="75.4" y="63.7">4</text>
<text x="78.9" y="61.9">ADR/FAULT#</text>
<text x="78.9" y="65.5">VR_DIG</text>
<text x="105.1" y="61.9">OUT_A+</text>
<text x="105.6" y="65.5">BST_A+</text>
<text x="120.1" y="63.7">25</text>
<text x="120.1" y="60.2">26</text>
<text x="228.9" y="63.7">2</text>
<text x="232.4" y="65.5">2</text>
<text x="75.4" y="70.8">6</text>
<text x="120.1" y="70.8">23</text>
<text x="228.9" y="67.2">1</text>
<text x="232.4" y="69">1</text>
<text x="75.4" y="74.3">7</text>
<text x="75.4" y="77.8">8</text>
<text x="78.9" y="72.5">LRCLK</text>
<text x="78.9" y="76.1">SCLK</text>
<text x="106.2" y="72.5">OUT_A-</text>
<text x="106.7" y="76.1">BST_A-</text>
<text x="120.1" y="77.8">21</text>
<text x="120.1" y="74.3">22</text>
<text x="75.4" y="81.4">9</text>
<text x="78.9" y="79.6">SDIN</text>
<text x="78.9" y="83.1">SDOUT</text>
<text x="106.2" y="83.1">OUT_B-</text>
<text x="106.7" y="79.6">BST_B-</text>
<text x="120.1" y="81.4">20</text>
<text x="228.9" y="83.1">2</text>
<text x="73.4" y="84.9">10</text>
<text x="73.4" y="88.4">11</text>
<text x="78.9" y="86.6">SDA</text>
<text x="120.1" y="88.4">18</text>
<text x="228.9" y="86.6">1</text>
<text x="232.4" y="88.4">1</text>
<text x="232.4" y="84.9">2</text>
<text x="73.4" y="91.9">12</text>
<text x="78.9" y="90.2">SCL</text>
<text x="78.9" y="93.7">PDN#</text>
<text x="105.1" y="93.7">OUT_B+</text>
<text x="105.6" y="90.2">BST_B+</text>
<text x="120.1" y="91.9">17</text>
<text x="45.6" y="188.9">1</text>
<text x="50.1" y="190.4">AAM</text>
<text x="65.9" y="190.4">FB</text>
<text x="72.3" y="188.9">8</text>
<text x="232.4" y="188.9">2</text>
<text x="235.9" y="190.7">2</text>
<text x="45.6" y="192.5">2</text>
<text x="45.6" y="196">3</text>
<text x="50.1" y="193.9">IN</text>
<text x="50.1" y="197.4">SWEN/SYNC</text>
<text x="63.2" y="193.9">VCC</text>
<text x="72.3" y="196">6</text>
<text x="72.3" y="192.5">7</text>
<text x="232.4" y="192.5">1</text>
<text x="235.9" y="194.2">1</text>
<text x="45.6" y="199.5">4</text>
<text x="50.1" y="200.9">GND</text>
<text x="63.5" y="200.9">BST</text>
<text x="72.3" y="199.5">5</text>
</g>
<g font-size="3.2" fill="#f00">
<text x="330.8" y="44.3">VCC</text>
<text x="338.8" y="42.5">8</text>
<text x="120.1" y="53.1">28</text>
<text x="75.4" y="56.7">2</text>
<text x="78.9" y="58.4">DVDD</text>
<text x="109.7" y="58.4">PVDD</text>
<text x="109.7" y="54.9">PVDD</text>
<text x="120.1" y="56.7">27</text>
<text x="73.4" y="95.5">13</text>
<text x="120.1" y="95.5">16</text>
<text x="78.9" y="97.2">AVDD</text>
<text x="109.7" y="100.8">PVDD</text>
<text x="109.7" y="97.2">PVDD</text>
<text x="120.1" y="99">15</text>
</g>
<g font-size="3.2">
<text x="75.4" y="53.1">1</text>
<text x="287.1" y="53.1">4</text>
<text x="78.9" y="54.9">DGND</text>
<text x="290.6" y="54.9">VSS</text>
<text x="75.4" y="67.2">5</text>
<text x="78.9" y="69">DGND</text>
<text x="109.4" y="69">PGND</text>
<text x="120.1" y="67.2">24</text>
<text x="109.4" y="86.6">PGND</text>
<text x="120.1" y="84.9">19</text>
<text x="73.4" y="99">14</text>
<text x="78.9" y="100.8">AGND</text>
<text x="100.2" y="101.6" transform="rotate(-90 100.2 101.6)">EP</text>
<text x="98.4" y="107.1" transform="rotate(-90 98.4 107.1)">29</text>
</g>
<g font-size="2.1" fill="#a54b4b">
<text x="300.8" y="174" transform="rotate(-90 300.8 174)">RST</text>
<text x="304.3" y="177.9" transform="rotate(-90 304.3 177.9)">GPIO27</text>
<text x="307.8" y="177.9" transform="rotate(-90 307.8 177.9)">GPIO25</text>
<text x="311.4" y="177.9" transform="rotate(-90 311.4 177.9)">GPIO32</text>
<text x="314.9" y="177.9" transform="rotate(-90 314.9 177.9)">GPIO12</text>
<text x="318.4" y="176.5" transform="rotate(-90 318.4 176.5)">GPIO4</text>
<text x="322" y="176.5" transform="rotate(-90 322 176.5)">GPIO0</text>
<text x="325.5" y="176.5" transform="rotate(-90 325.5 176.5)">GPIO2</text>
<text x="329" y="176.5" transform="rotate(-90 329 176.5)">GPIO8</text>
<text x="289" y="181.5">VCC</text>
<text x="289" y="185">3V3</text>
<text x="331.9" y="181.5">GPIO6</text>
<text x="336" y="185">TX</text>
<text x="289" y="188.6">GND</text>
<text x="335.8" y="188.6">RX</text>
<text x="289" y="192.1">GPIO39</text>
<text x="289" y="195.6">GPIO35</text>
<text x="330.6" y="195.6">GPIO21</text>
<text x="330.6" y="192.1">GPIO22</text>
<text x="289" y="199.2">GPIO33</text>
<text x="289" y="202.7">GPIO34</text>
<text x="330.6" y="202.7">GPIO16</text>
<text x="330.6" y="199.2">GPIO17</text>
<text x="289" y="206.2">GPIO14</text>
<text x="289" y="209.7">GPIO9</text>
<text x="330.6" y="206.2">GPIO15</text>
<text x="331.9" y="209.7">GPIO7</text>
<text x="300.8" y="219.5" transform="rotate(-90 300.8 219.5)">GPIO11</text>
<text x="304.3" y="219.5" transform="rotate(-90 304.3 219.5)">GPIO10</text>
<text x="307.8" y="219.5" transform="rotate(-90 307.8 219.5)">GPIO13</text>
<text x="311.4" y="219.5" transform="rotate(-90 311.4 219.5)">GPIO5</text>
<text x="314.9" y="219.5" transform="rotate(-90 314.9 219.5)">GPIO23</text>
<text x="318.4" y="219.5" transform="rotate(-90 318.4 219.5)">GPIO19</text>
<text x="322" y="219.5" transform="rotate(-90 322 219.5)">GPIO18</text>
<text x="325.5" y="219.5" transform="rotate(-90 325.5 219.5)">GPIO26</text>
<text x="329" y="219.5" transform="rotate(-90 329 219.5)">GPIO36</text>
</g>
</svg>
